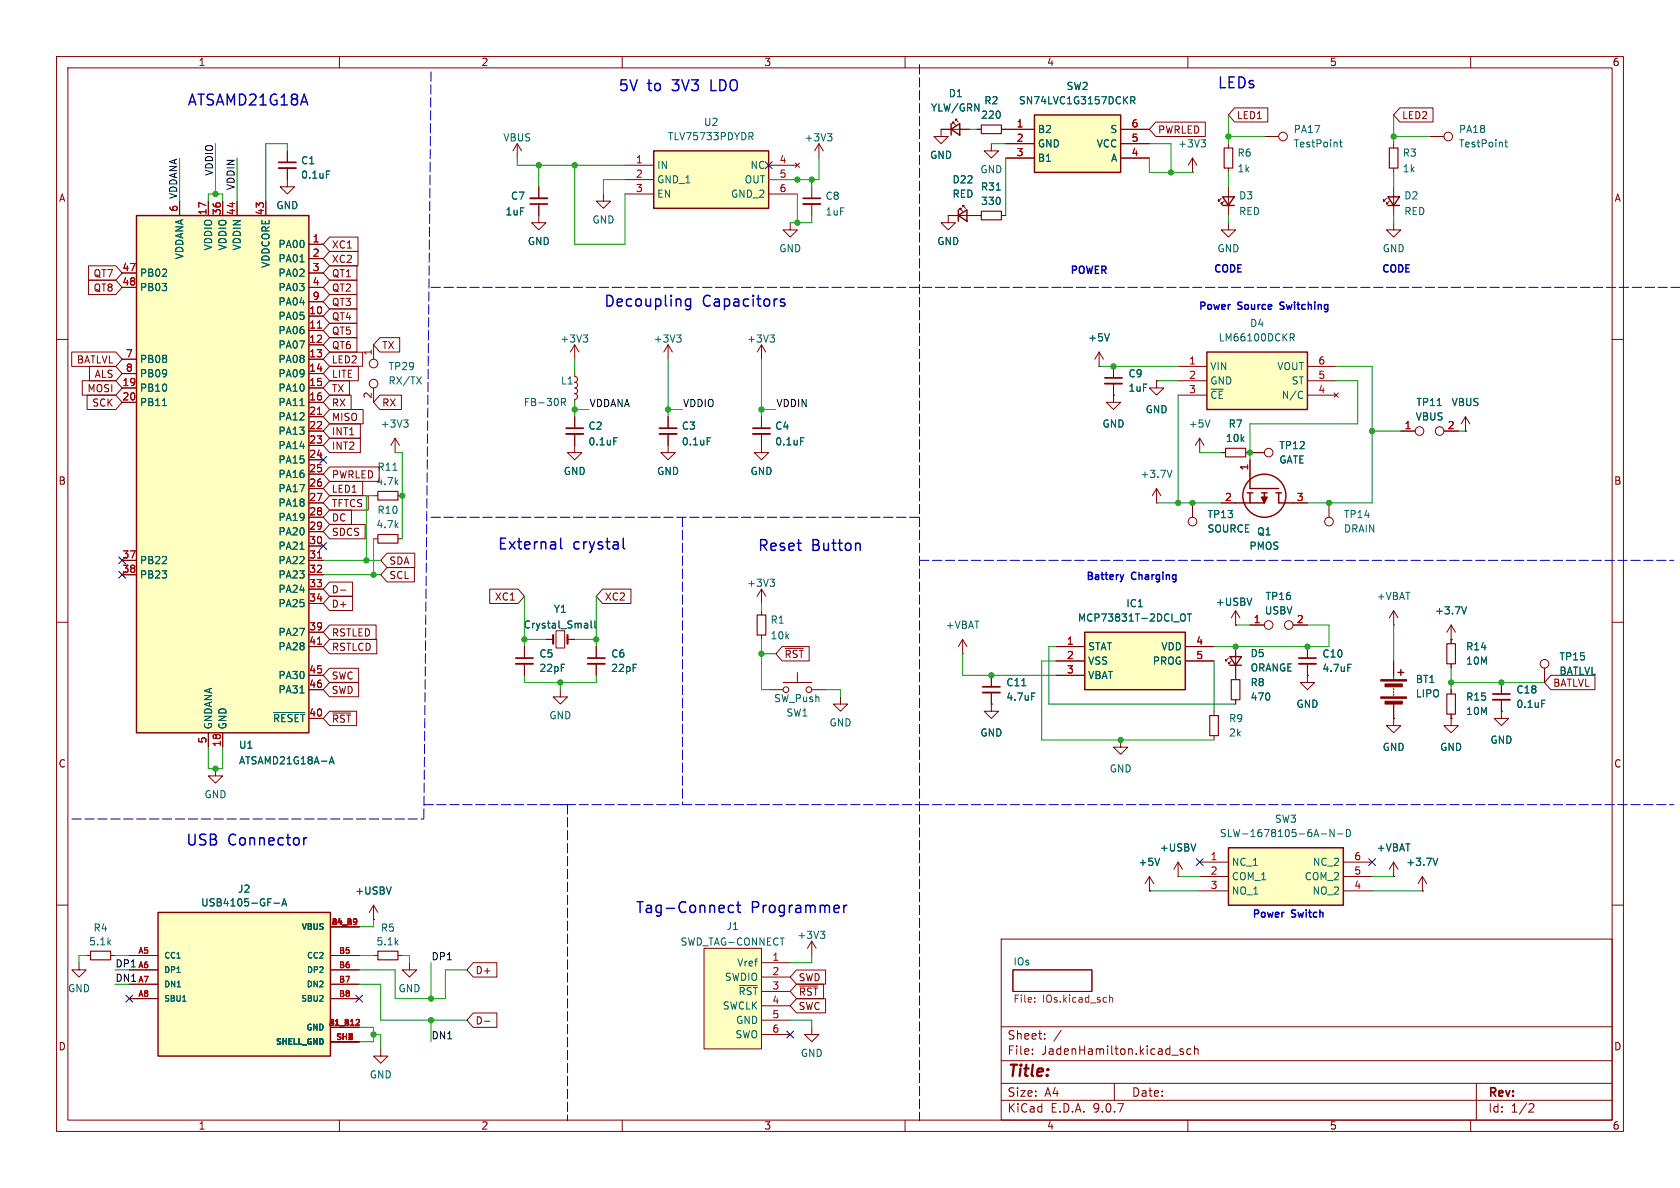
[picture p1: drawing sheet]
<svg xmlns="http://www.w3.org/2000/svg" width="297mm" height="210mm" viewBox="0 0 297 210" stroke-linecap="round" stroke-linejoin="round" font-family="sans-serif">
<g fill="none" stroke="#840000" stroke-width=".18">
<path d="M10 10h277v190h-277zM12 12h273v186h-273zM60 10v2M110 10v2M160 10v2M210 10v2M260 10v2M10 60h2M66 61v2.5M66 68.6v2.5M69.8 77.5l-.7 1.2M69.8 77.5l.8 1.2"/>
<path d="M69.8 77.5v2.5M118.1 78.7v1.3h1.3l-1.3 1.3-1.3-1.3h1.3M285 60h2M69.8 80h.1M10 110h2M217.2 116.3l-.5 .5v-.2v.2h.2M217.7 116.8l-.5 .5v-.2v.2h.2M218.4 110.5h.1M218.4 108v2.5M218.4 114.3v5.8M218.4 108l-.7 1.2M218.4 108l.8 1.2"/>
<path d="M221 110.5h2.5M228.6 110.5h2.5M231.1 119.4v1.3h1.3l-1.3 1.2-1.2-1.2h1.2M231.1 119.4h.1M231.1 114.3v2M231.1 117.3v2.1M246.4 116.8v3.3M256.5 113v.8M256.5 117.3v.8M273 118.1v2.6M285 110h2M218.4 123.7v.8"/>
<path d="M246.4 127v1.3h1.2l-1.2 1.2-1.3-1.2h1.3M246.4 127h.1M246.4 121.7v.2M246.4 122.2v.2M246.4 122.7v.2M246.4 124.5v2.5M256.5 127v1.3h1.3l-1.3 1.2-1.2-1.2h1.2M256.5 127h.1M256.5 121.9v.8M256.5 126.2v.8M265.4 125.7v1.3h1.3l-1.3 1.3-1.2-1.3h1.2M265.4 125.7h.1"/>
<path d="M265.4 120.7v2M265.4 123.7v2M10 160h2M177 166h108v32h-108zM179.1 171.5h13.9v3.8h-13.9zM285 160h2M60 198v2M110 198v2M160 198v2M177 194.5h108M177 191.5h108M177 187.5h108"/>
<path d="M177 181.5h108M182.5 186.3v.1M182.5 185.5v.1M184.7 183.6v.1M184.7 182.8v.1M187.6 182.1l-1.3 2M197 191.5v3M209.2 185.5l-.4-.1-.2 .2 .1 .2 .5 .2v.3h-.6M210 198v2M210.5 185.5l-.4-.1-.3 .3v.4l.2 .2h.5M211.2 185.5l.2-.1 .3 .1 .1 .9M211.2 184.9v1.5"/>
<path d="M260 198v2M261 191.5v6.5M270.5 195.1l.5 .1 .2 .3-1 1.1h1"/>
<circle cx="66" cy="67.8" r=".76"/>
<circle cx="66" cy="64.3" r=".76"/>
<circle cx="224.3" cy="110.5" r=".76"/>
<circle cx="227.8" cy="110.5" r=".76"/>
<circle cx="273.1" cy="117.3" r=".76"/>
</g>
<path d="M182.9 177v.2M182.9 176.4v.1M196.2 175.9v1.3M196.2 176.4l.1-.1 .3 .1 .1 .8" fill="none" stroke="#725600" stroke-width=".18"/>
<path d="M255.8 113.8h1.5v3.5h-1.5zM217.7 120.1h1.5v3.6h-1.5zM255.8 122.7h1.5v3.5h-1.5z" fill="none" stroke="#840000" stroke-width=".2"/>
<path d="M71.4 74.2h.7l-.4 .5M71.9 74.7l.2 .3v.3l-.2 .2M73.7 66.6l.8 1.3M74.5 66.6l-.8 1.3M221.3 105.7l-.4 1.3M238.3 117.4h.6M272.6 123.8h.6" fill="none" stroke="#006464" stroke-width=".18"/>
<path d="M229.6 116.3h3.1M263.9 122.7h3.1" fill="none" stroke="#840000" stroke-width=".3"/>
<path d="M229.6 117.3h3.1M263.9 123.7h3.1" fill="none" stroke="#840000" stroke-width=".33"/>
<path d="M217.4 116.1h2.1l-1.1 1.5zM217.4 117.6h2.1M247.1 118.9h1.1M247.6 118.4v1" fill="none" stroke="#840000" stroke-width=".25"/>
<g fill="#840000" stroke="#840000" stroke-width=".18">
<path d="M244.1 120.1h4.6v.3h-4.6z"/>
<path d="M244.1 123.2h4.6v.2h-4.6z"/>
<path d="M244.9 120.9h3v.5h-3z"/>
<path d="M244.9 124h3v.5h-3z"/>
</g>
<path d="M217.2 149.9h20.3v10.1h-20.3z" fill="#ffffc2"/>
<path d="M245.4 34.8h2l-1 1.5zM245.4 36.3h2M217.2 149.9h20.3v10.1h-20.3z" fill="none" stroke="#840000" stroke-width=".25"/>
<g fill="none" stroke="#840000" stroke-width=".18">
<path d="M245.1 35.1l-.5 .5v-.3v.3h.3M245.6 35.6l-.5 .5v-.3v.3h.3M246.4 25.4v.8M246.4 29.7v.8M246.4 33v5.1M259.1 76.2h.1M259.1 73.7l-.8 1.2M259.1 73.7l.7 1.2M259.1 73.7v2.5M66 95.3h.8M70.4 95.3h.7M212.1 152.4h5.1"/>
<path d="M212.1 154.9h5.1M212.1 157.5h5.1M237.5 152.4h5.1M237.5 154.9h5.1M237.5 157.5h5.1M246.4 154.9h.1M246.4 152.4l-.8 1.3M246.4 152.4l.7 1.3M246.4 152.4v2.5M251.5 157.5h.1M251.5 154.9l-.8 1.3M251.5 154.9l.7 1.3"/>
<path d="M251.5 154.9v2.6"/>
</g>
<path d="M233.6 147.4h.9M235.9 146.6v1.3l-.8-1.3v1.3M236.5 147.4h.9M238 146.6a.64 .64 0 0 1 .8 .7 .64 .64 0 0 1-.8 .6zM254.2 151.7l-.4 1.3" fill="none" stroke="#006464" stroke-width=".18"/>
<path d="M245.6 26.2h1.5v3.5h-1.5zM66.8 94.5h3.6v1.5h-3.6z" fill="none" stroke="#840000" stroke-width=".2"/>
<path d="M182.9 20.3h15.2v10.2h-15.2z" fill="#ffffc2"/>
<path d="M182.9 20.3h15.2v10.2h-15.2z" fill="none" stroke="#840000" stroke-width=".25"/>
<g fill="none" stroke="#840000" stroke-width=".18">
<path d="M177.8 22.9h5.1M177.8 25.4h5.1M177.8 27.9h5.1M198.1 22.9h5.1M198.1 25.4h5.1M198.1 27.9h5.1M210.8 30.5h.1M210.8 27.9l-.7 1.3M210.8 27.9l.8 1.3M210.8 27.9v2.6M246.4 39.4v1.2h1.2l-1.2 1.3-1.3-1.3h1.3M252.7 24.1h2.6"/>
<path d="M194.3 64.8h.1M194.3 62.2l-.8 1.3M194.3 62.2l.8 1.3M194.3 62.2v2.6M196.8 69.9v1.2h1.3l-1.3 1.3-1.2-1.3h1.2M196.8 69.9h.1M196.8 64.8v2M196.8 67.8v2.1"/>
<circle cx="256" cy="24.1" r=".76"/>
</g>
<path d="M199.9 17.8l.6-.1 .1-.2v-.3l-.7-.1v1.3M200.2 17.8l.4 .6M212.3 24.7h.8l-.4 .5M212.9 25.2l.2 .2v.3l-.2 .3M266 25.1h.5M266.2 24.7v1.1l.3 .2M196.1 59l-.4 1.3" fill="none" stroke="#006464" stroke-width=".18"/>
<path d="M195.3 66.8h3.1" fill="none" stroke="#840000" stroke-width=".3"/>
<path d="M195.3 67.8h3.1" fill="none" stroke="#840000" stroke-width=".33"/>
<path d="M213.4 62.2h17.7v10.2h-17.7z" fill="#ffffc2"/>
<path d="M216.2 34.8h2l-1 1.5zM216.2 36.3h2M213.4 62.2h17.7v10.2h-17.7z" fill="none" stroke="#840000" stroke-width=".25"/>
<path d="M215.9 35.1l-.5 .5v-.3v.3h.2M216.4 35.6l-.5 .5v-.3v.3h.3M217.2 33v5.1M208.3 64.8h5.1M208.3 67.3h5.1M208.3 69.9h5.1M231.1 64.8h5.1M231.1 67.3h5.1M231.1 69.9h5.1M235.8 69.5l.8 .7M236.6 69.5l-.8 .7" fill="none" stroke="#840000" stroke-width=".18"/>
<path d="M228.1 59h.5l.2 .2-.1 .4-.6 .1M228.4 59.7l.4 .6M230 69.2l.3 .1M230.3 70.3l-.3 .1" fill="none" stroke="#006464" stroke-width=".18"/>
<path d="M24.1 38.1h30.5v91.4h-30.5z" fill="#ffffc2"/>
<path d="M24.1 38.1h30.5v91.4h-30.5z" fill="none" stroke="#840000" stroke-width=".25"/>
<g fill="none" stroke="#840000" stroke-width=".18">
<path d="M31.7 35.6v2.5M36.8 35.6v2.5M39.4 35.6v2.5M41.9 35.6v2.5M47 35.6v2.5M217.2 39.4v1.2h1.2l-1.2 1.3-1.3-1.3h1.3M217.2 25.4v.8M217.2 29.7v.8M223.5 24.1h2.6M21.6 48.3h2.5M21.6 50.8h2.5M54.6 43.2h2.5"/>
<path d="M54.6 45.7h2.5M54.6 48.3h2.5M54.6 50.8h2.5M54.6 53.3h2.5M54.6 55.9h2.5M54.6 58.4h2.5M21.6 63.5h2.5M21.6 66h2.5M21.6 68.6h2.5M21.6 71.1h2.5M54.6 61h2.5M54.6 63.5h2.5"/>
<path d="M54.6 66h2.5M54.6 68.6h2.5M54.6 71.1h2.5M54.6 73.7h2.5M54.6 76.2h2.5M54.6 78.7h2.5M21.6 99.1h2.5M54.6 81.3h2.5M54.6 83.8h2.5M54.6 86.4h2.5M54.6 88.9h2.5M54.6 91.4h2.5"/>
<path d="M54.6 94h2.5M54.6 96.5h2.5M54.6 99.1h2.5M21.6 101.6h2.5M54.6 101.6h2.5M54.6 104.1h2.5M54.6 106.7h2.5M54.6 111.8h2.5M54.6 114.3h2.5M54.6 119.4h2.5M36.8 129.5v2.6M39.4 129.5v2.6"/>
<path d="M54.6 121.9h2.5M54.6 127h2.5"/>
<circle cx="226.8" cy="24.1" r=".76"/>
</g>
<path d="M236.8 25.1h.5M237 24.7v1.1l.3 .2M53 46.3h.8M28.7 71.7h.8M53 71.7h.8M53 97.1h.8M48.4 126h5.5M53 122.5h.8M58.2 135l.4-1.2 .5 1.2M58.3 134.7h.6" fill="none" stroke="#006464" stroke-width=".18"/>
<path d="M56.1 58h.7M56.1 73.2h.7M56.1 98.6h.7M56.1 113.9h.7" fill="none" stroke="#a90000" stroke-width=".18"/>
<path d="M216.4 26.2h1.5v3.5h-1.5z" fill="none" stroke="#840000" stroke-width=".2"/>
<path d="M191.8 111.8h17.7v10.1h-17.7z" fill="#ffffc2"/>
<g fill="none" stroke="#840000" stroke-width=".25">
<path d="M220.5 87.1h1M221 83.8v2.6h5.1M221 87.1v1.8M223 87.1h1M223.5 87.1v1.8h-5.1M225.6 87.1h1M226.1 87.1v1.8h2.5M191.8 111.8h17.7v10.1h-17.7z"/>
<circle cx="223.5" cy="87.6" r="3.8"/>
</g>
<g fill="none" stroke="#840000" stroke-width=".18">
<path d="M204.5 67.3v1.3h1.2l-1.2 1.3-1.3-1.3h1.3M204.5 67.3h.1M212.1 77.5l-.8 1.2M212.1 77.5l.8 1.2M212.1 77.5v2.5M247.6 76.2h2.6M255.3 76.2h2.5M204.5 88.9h.1M204.5 86.4l-.8 1.2M204.5 86.4l.7 1.2M204.5 86.4v2.5M210.8 88.9v2.5"/>
<path d="M212.1 80h.1M215.9 80h.8M215.9 88.9h2.5M220.2 80h3.3M221 81.3v2.5M228.6 88.9h2.5M234.9 88.9v2.5M96.5 113h1.3M98.3 111.5h1.5v3.1h-1.5zM100.3 113h1.3M105.4 114.3v2M105.4 117.3v2.1"/>
<path d="M134.6 104.1l-.7 1.3M134.6 104.1l.8 1.3M134.6 104.1v2.6M134.6 108v.7M134.6 112.3v.7M186.7 114.3h5.1M186.7 116.8h5.1M186.7 119.4h5.1M209.5 114.3h5.1M209.5 116.8h5.1M198.1 130.8v1.3h1.3l-1.3 1.3-1.3-1.3h1.3M198.1 130.8h.1"/>
<path d="M214.6 125.7v.8M214.6 130v.8M203.2 157.5h.1M203.2 154.9l-.8 1.3M203.2 154.9l.8 1.3M203.2 154.9v2.6M208.3 154.9h.1M208.3 152.4l-.8 1.3M208.3 152.4l.7 1.3M208.3 152.4v2.5M14 170.2v1.3h1.2l-1.2 1.2-1.3-1.2h1.3"/>
<circle cx="251" cy="76.2" r=".76"/>
<circle cx="254.5" cy="76.2" r=".76"/>
<circle cx="210.8" cy="92.2" r=".76"/>
<circle cx="224.3" cy="80" r=".76"/>
<circle cx="234.9" cy="92.2" r=".76"/>
</g>
<g fill="none" stroke="#006464" stroke-width=".18">
<path d="M213.9 74.2l-.4 1.3M254.1 71.7h.7M207.2 83.1l-.4 1.3M103.8 110.2l.1 .8M103.9 111h-.1M103.9 110.5h-.1M104.5 109.8v1l.2 .2M105.2 109.8v1l.1 .2M136.1 102.4h.8l-.4 .5M136.7 102.9l.2 .2v.3l-.2 .3M209 108.5a.43 .43 0 0 1 .5 .5v.4a.43 .43 0 0 1-.5 .4M209.9 108.5h.7"/>
<path d="M210.3 108.5v1.3M205 151.7l-.4 1.3M211.4 149.2l-.4 1.2"/>
</g>
<path d="M216.7 79.2h3.5v1.6h-3.5zM133.9 108.7h1.5v3.6h-1.5zM213.9 126.5h1.5v3.5h-1.5z" fill="none" stroke="#840000" stroke-width=".2"/>
<path d="M223 87.9h1l-.5 1z" fill="#840000" stroke="#840000" stroke-width=".25"/>
<path d="M97.8 112.3v1.5M100.3 112.3v1.5" fill="none" stroke="#840000" stroke-width=".38"/>
<path d="M103.9 116.3h3" fill="none" stroke="#840000" stroke-width=".3"/>
<path d="M103.9 117.3h3" fill="none" stroke="#840000" stroke-width=".33"/>
<path d="M115.6 26.7h20.3v10.1h-20.3z" fill="#ffffc2"/>
<path d="M115.6 26.7h20.3v10.1h-20.3z" fill="none" stroke="#840000" stroke-width=".25"/>
<g fill="none" stroke="#840000" stroke-width=".18">
<path d="M95.2 36.1v3.3h1.3l-1.3 1.2-1.2-1.2h1.2M95.2 33v2.1M106.7 34.3v1.3h1.2l-1.2 1.2-1.3-1.2h1.3M110.5 29.2h5.1M110.5 31.8h5.1M110.5 34.3h5.1M135.9 29.2h5.1M135.9 31.8h5.1M135.9 34.3h5.1M140.6 28.8l.8 .8M141.4 28.8l-.8 .8M170.2 115.6h.1"/>
<path d="M170.2 113l-.8 1.3M170.2 113l.7 1.3M170.2 113v2.6M175.3 119.4v2M175.3 124.5v1.2h1.2l-1.2 1.3-1.3-1.3h1.3M175.3 124.5h.1M175.3 122.4v2.1"/>
</g>
<path d="M132.4 23.4h.5l.2 .3-.1 .3-.6 .1M132.7 24.1l.4 .6M180.6 121.2h.8M182.4 122.5h.6" fill="none" stroke="#006464" stroke-width=".18"/>
<path d="M93.7 36.1h3.1M173.7 121.4h3.1" fill="none" stroke="#840000" stroke-width=".3"/>
<path d="M93.7 35.1h3.1M173.7 122.4h3.1" fill="none" stroke="#840000" stroke-width=".33"/>
<path d="M124.5 167.6h10.1v17.8h-10.1z" fill="#ffffc2"/>
<g fill="none" stroke="#840000" stroke-width=".18">
<path d="M66 87.6h.8M70.4 87.6h.7M92.7 114.3v2M92.7 117.3v2.1M141 118.9v1.8M246.4 110.5h.1M246.4 108l-.8 1.2M246.4 108l.7 1.2M246.4 108v2.5M256.5 113h.1M256.5 110.5l-.7 1.3M256.5 110.5l.8 1.3"/>
<path d="M256.5 110.5v2.5M99.1 121.9v1.3h1.2l-1.2 1.3-1.3-1.3h1.3M135.9 121.9h2.5M138.4 120.7h5.1M143.5 121.9h2.5M148.6 123.2v1.3h1.3l-1.3 1.2-1.3-1.2h1.3M15.2 168.9h.8M19.6 168.9h.7M66 162.6h.1M66 168.9h.8M66 160l-.7 1.3M66 160l.8 1.3"/>
<path d="M66 160v2.6M70.4 168.9h.7M124.5 167.6h10.1v17.8h-10.1zM134.6 170.2h5.1M134.6 172.7h5.1M134.6 175.3h5.1M134.6 177.8h5.1M143.5 166.4l-.8 1.2M143.5 166.4l.8 1.2M143.5 166.4v2.5M134.6 180.3h5.1M134.6 182.9h5.1"/>
<path d="M143.5 181.6v1.3h1.3l-1.3 1.3-1.3-1.3h1.3"/>
<circle cx="138.9" cy="121.9" r=".51"/>
<circle cx="143" cy="121.9" r=".51"/>
</g>
<path d="M69.5 83.1h.7M259.3 107.3l-.5 1.2M69.2 156.8l-.5 1.3M130.7 174.2h3.2M145 164.6h.8l-.4 .5M145.6 165.1l.2 .2v.3l-.2 .3" fill="none" stroke="#006464" stroke-width=".18"/>
<path d="M91.2 116.3h3" fill="none" stroke="#840000" stroke-width=".3"/>
<path d="M91.2 117.3h3" fill="none" stroke="#840000" stroke-width=".33"/>
<path d="M66.8 86.9h3.6v1.5h-3.6zM16 168.1h3.6v1.6h-3.6zM66.8 168.1h3.6v1.6h-3.6z" fill="none" stroke="#840000" stroke-width=".2"/>
<path d="M27.9 161.3h30.5v25.4h-30.5z" fill="#ffffc2"/>
<path d="M168.1 22.9l1.6-1.1v2.1zM168.1 21.8v2.1M169.4 38.1l1.5-1v2zM169.4 37.1v2M27.9 161.3h30.5v25.4h-30.5z" fill="none" stroke="#840000" stroke-width=".25"/>
<g fill="none" stroke="#840000" stroke-width=".18">
<path d="M218.3 19.1h5.8v2.5h-5.8l-1.1-1.3zM247.5 19.1h5.8v2.5h-5.8l-1.1-1.3zM31.7 35.6v2.5M36.8 35.6v2.5M39.4 35.6v2.5M41.9 35.6v2.5M47 35.6v2.5M50.8 29.7v3.3h1.3l-1.3 1.3-1.3-1.3h1.3M50.8 26.7v2M91.4 25.4l-.7 1.3M91.4 25.4l.8 1.3M91.4 25.4v2.5"/>
<path d="M95.2 33v2.1M95.2 36.1v2M139.7 39.4v1.2h1.3l-1.3 1.3-1.3-1.3h1.3M143.5 33v2.1M143.5 36.1v2M144.8 25.4l-.8 1.3M144.8 25.4l.7 1.3M144.8 25.4v2.5M168.4 21.8v-.2h.3h-.3l.5 .5M168.9 21.3v-.2h.3h-.3l.5 .5M169.7 37.1v-.3h.2h-.2l.5 .5M170.2 36.6v-.3h.2h-.2l.5 .5"/>
<path d="M171.4 22.9h-5v1.2h1.2l-1.2 1.3-1.3-1.3h1.3M172.7 22.9h.8M173.5 38.1h-5.9v1.3h1.3l-1.3 1.2-1.2-1.2h1.2M175.3 25.4v1.3h1.2l-1.2 1.2-1.3-1.2h1.3M177 38.1h.8M177 22.9h5.9M177.8 25.4h5.1M177.8 27.9h5.1M198.1 22.9h5.1M198.1 25.4h5.1M198.1 27.9h5.1M204.3 21.6h8.8v2.5h-8.8l-1.1-1.2z"/>
<path d="M15.6 49.5h4.9l1.1 1.3-1.1 1.3h-4.9zM15.6 47h4.9l1.1 1.3-1.1 1.2h-4.9zM21.6 48.3h2.5M21.6 50.8h2.5M54.6 43.2h2.5M54.6 45.7h2.5M54.6 48.3h2.5M54.6 50.8h2.5M54.6 53.3h2.5M54.6 55.9h2.5M54.6 58.4h2.5M58.3 54.6h4.8v2.6h-4.8l-1.2-1.3z"/>
<path d="M58.3 41.9h5v2.6h-5l-1.2-1.3zM58.3 57.1h4.8v2.6h-4.8l-1.2-1.3zM58.3 59.7h4.8v2.5h-4.8l-1.2-1.2zM58.3 44.4h5v2.6h-5l-1.2-1.3zM58.3 47h4.8v2.5h-4.8l-1.2-1.2zM58.3 49.5h4.8v2.6h-4.8l-1.2-1.3zM58.3 52.1h4.8v2.5h-4.8l-1.2-1.3zM67.2 59.7h3.5v2.5h-3.5l-1.2-1.2zM12.7 62.2h7.8l1.1 1.3-1.1 1.3h-7.8zM14.5 67.3h6l1.1 1.3-1.1 1.3h-6zM15.4 69.8h5.1l1.1 1.3-1.1 1.3h-5.1zM15.8 64.8h4.7l1.1 1.2-1.1 1.3h-4.7z"/>
<path d="M21.6 63.5h2.5M21.6 66h2.5M21.6 68.6h2.5M21.6 71.1h2.5M54.6 61h2.5M54.6 63.5h2.5M54.6 66h2.5M54.6 68.6h2.5M54.6 71.1h2.5M54.6 73.7h2.5M54.6 76.2h2.5M54.6 78.7h2.5"/>
<path d="M58.2 62.3h5.9v2.4h-5.9l-1.1-1.2zM58.3 64.8h5v2.5h-5l-1.2-1.3zM58.3 74.9h5.4v2.6h-5.4l-1.2-1.3zM58.3 67.3h3.5v2.6h-3.5l-1.2-1.3zM58.3 69.8h3.8v2.6h-3.8l-1.2-1.3zM58.3 72.4h5.9v2.5h-5.9l-1.2-1.2zM58.3 77.5h5.4v2.5h-5.4l-1.2-1.3zM67.2 69.8h3.8v2.6h-3.8l-1.2-1.3zM101.6 66v.5l.4 .2 .1 .4-.1 .3-.4 .2 .3 .1 .2 .2-.1 .5-.4 .2 .4 .1 .1 .4-.1 .4-.4 .1 .4 .2 .1 .5-.2 .2-.3 .1M101.6 76.7v3.3h1.3l-1.3 1.3-1.3-1.3h1.3M101.6 61v2.5M101.6 70.6v.5"/>
<path d="M101.6 73.7v2M101.6 61l-.8 1.2M101.6 61l.8 1.2M118.1 61l-.8 1.2M118.1 61l.8 1.2M118.1 61v2.5M118.1 73.7v2M118.1 76.7v2M134.6 76.7v3.3h1.3l-1.3 1.3-1.3-1.3h1.3M134.6 61l-.7 1.2M134.6 61l.8 1.2M134.6 61v2.5"/>
<path d="M134.6 73.7v2M194.3 64.8h.1M196.8 69.9h.1M196.8 64.8v2M196.8 67.8v2.1M204.5 67.3h.1M247.6 76.2h2.6M255.3 76.2h2.5M259.1 76.2h.1M21.6 99.1h2.5M54.6 81.3h2.5M54.6 83.8h2.5"/>
<path d="M54.6 86.4h2.5M54.6 88.9h2.5M54.6 91.4h2.5M54.6 94h2.5M54.6 96.5h2.5M54.6 99.1h2.5M58.2 85.1h5.9v2.5h-5.9l-1.1-1.2zM58.3 82.5h8.7v2.6h-8.7l-1.2-1.3zM58.3 92.7h6.3v2.6h-6.3l-1.2-1.3zM58.3 87.6h6.8v2.6h-6.8l-1.2-1.3zM58.3 90.2h3.8v2.5h-3.8l-1.2-1.3zM68.4 97.8h4.9v2.5h-4.9l-1.1-1.2z"/>
<path d="M210.8 88.9v2.5M215.9 88.9h2.5M215.9 80h.8M220.2 80h3.3M221 81.3v2.5M228.6 88.9h2.5M21.6 101.6h2.5M54.6 101.6h2.5M54.6 104.1h2.5M54.6 106.7h2.5M54.6 111.8h2.5M54.6 114.3h2.5"/>
<path d="M54.6 119.4h2.5M58.2 105.4h4.1v2.5h-4.1l-1.1-1.2zM58.2 102.9h4.1v2.5h-4.1l-1.1-1.3zM58.2 118.1h5.2v2.5h-5.2l-1.1-1.2zM58.3 110.5h8.2v2.5h-8.2l-1.2-1.2zM58.3 113h8.3v2.6h-8.3l-1.2-1.3zM60.2 104.3h.9M68.4 100.3h4.9v2.6h-4.9l-1.1-1.3zM86.6 104.1h5l1.1 1.3-1.1 1.3h-5zM92.7 114.3v2M92.7 117.3v2.1M96.5 113h1.3"/>
<path d="M100.3 113h1.3M105.4 114.3v2M105.4 117.3v2.1M106.5 104.1h5v2.6h-5l-1.1-1.3zM138.3 114.3h4.8v2.5h-4.8l-1.1-1.2zM138.8 114.6h3.2M175.3 119.4v2M186.7 114.3h5.1M186.7 119.4h5.1M186.7 116.8h5.1M209.5 114.3h5.1M209.5 116.8h5.1"/>
<path d="M218.4 110.5h.1M218.4 114.3v1.8M218.4 117.6v2.5M221 110.5h2.5M228.6 110.5h2.5M231.1 119.4h.1M231.1 114.3v2M231.1 117.3v2.1M246.4 116.8v2.6M256.5 113h.1M256.5 113v.8M256.5 117.3v.8"/>
<path d="M273 118.1v2.6M274.2 119.4h7.8v2.5h-7.8l-1.2-1.2zM36.8 129.5v2.6M38.1 135.9v1.3h1.3l-1.3 1.2-1.3-1.2h1.3M39.4 129.5v2.6M54.6 121.9h2.5M54.6 127h2.5M58.2 120.7h5.2v2.5h-5.2l-1.1-1.3zM58.3 125.7h4.7v2.6h-4.7l-1.2-1.3zM58.8 126h3.2M175.3 124.5h.1M175.3 122.4v2.1"/>
<path d="M218.4 123.7v.8M246.4 127h.1M246.4 124.5v2.5M256.5 127h.1M256.5 121.9v.8M256.5 126.2v.8M265.4 125.7h.1M265.4 120.7v2M265.4 123.7v2M203.2 157.5h.1M208.3 154.9h.1M246.4 154.9h.1"/>
<path d="M251.5 157.5h.1M22.9 168.9h5M22.9 171.5h5M22.9 174h5M22.9 176.5h5M58.4 168.9h5.1M58.4 171.5h5.1M58.4 174h5.1M58.4 176.5h5.1M58.4 163.8h5.1M66 162.6h.1M72.4 170.2v1.3h1.3l-1.3 1.2-1.3-1.2h1.3"/>
<path d="M83.7 170.2h4.1v2.5h-4.1l-1.2-1.2zM83.7 179.1h4.1v2.5h-4.1l-1.2-1.3zM140.8 171.5h5.1v2.5h-5.1l-1.1-1.3zM140.8 176.6h5.1v2.4h-5.1l-1.1-1.2zM140.8 174h4.8v2.5h-4.8l-1.1-1.2zM141.4 174.3h3.1M58.4 181.6h5.1M58.4 184.2h5.1M67.3 185.4v1.3h1.3l-1.3 1.3-1.3-1.3h1.3M85.7 180.5h.9"/>
</g>
<g fill="none" stroke="#006464" stroke-width=".18">
<path d="M199.9 17.8l.6-.1 .1-.2v-.3l-.7-.1v1.3M200.2 17.8l.4 .6M57.7 30.2h.6M146.3 23.6h.8l-.4 .5M146.8 24.1l.3 .3v.3l-.3 .2M176.1 33.6h.8M53 46.3h.8M103.1 59.2h.8l-.4 .5M103.7 59.7l.2 .2v.3l-.2 .3M119.6 59.2h.8l-.4 .5M120.2 59.7l.2 .2v.3l-.2 .3M136.1 59.2h.8l-.4 .5"/>
<path d="M136.7 59.7l.2 .2v.3l-.2 .3M196.1 59l-.4 1.3M28.7 71.7h.8M53 71.7h.8M99.3 71.1l.6-.1 .1-.1-.1-.3-.6-.2v1.3M99.6 71.1l.4 .6M108.5 77.4h.6M125 77.4h.6M141.5 77.4h.6M254.1 71.7h.7M53 97.1h.8M103.8 110.2l.1 .8"/>
<path d="M103.9 111h-.1M103.9 110.5h-.1M104.5 109.8v1l.2 .2M105.2 109.8v1l.1 .2M209 108.5a.43 .43 0 0 1 .5 .5v.4a.43 .43 0 0 1-.5 .4M209.9 108.5h.7M210.3 108.5v1.3M221.3 105.7l-.4 1.3M238.3 117.4h.6M259.3 107.3l-.5 1.2M48.4 126h5.5M53 122.5h.8"/>
<path d="M58.2 135l.4-1.2 .5 1.2M58.3 134.7h.6M180.6 121.2h.8M182.4 122.5h.6M272.6 123.8h.6M48.4 159.7h1M50 159.8h.6M69.2 156.8l-.5 1.3M205 151.7l-.4 1.3M211.4 149.2l-.4 1.2M254.2 151.7l-.4 1.3M32.3 177h.6"/>
<path d="M49.8 160.1l.5-1.2 .4 1.2"/>
</g>
<path d="M56.1 58h.7M56.1 73.2h.7M56.1 98.6h.7M56.1 113.9h.7M62.9 181.2h.6M63.5 180.3v.3" fill="none" stroke="#a90000" stroke-width=".18"/>
<path d="M49.3 28.7h3M142 35.1h3M100.1 75.7h3M116.6 75.7h3M133.1 75.7h3" fill="none" stroke="#840000" stroke-width=".3"/>
<path d="M49.3 29.7h3M142 36.1h3M100.1 76.7h3M116.6 76.7h3M133.1 76.7h3" fill="none" stroke="#840000" stroke-width=".33"/>
<path d="M173.5 37.3h3.5v1.6h-3.5zM173.5 22.1h3.5v1.5h-3.5z" fill="none" stroke="#840000" stroke-width=".2"/>
<path d="M76.2 12.7l-1.3 132.1M162.6 11.4v186.7M76.2 50.8h111.8M188 50.8h109.1M76.2 91.4h86.4M120.6 91.4v50.8M162.6 99.1h133.3M12.7 144.8h62.2M74.9 142.2h87.7M100.3 142.2v55.9M162.6 142.2h133.3" fill="none" stroke="#0000c2" stroke-width=".18" stroke-dasharray="1.7 .6"/>
<path d="M99.1 142.2h1.2" fill="none" stroke="#0000c2" stroke-width=".18"/>
<g fill="none" stroke="#009600" stroke-width=".18">
<path d="M31.7 27.9v7.7M36.8 35.6v-1.3h2.6v1.3M38.1 25.4v8.9M41.9 27.9v7.7M50.8 26.7v-1.3h-3.8v10.2M91.4 27.9v1.3h19.1M95.2 29.2v3.8M101.6 29.2v14h8.9v-8.9M110.5 31.8h-3.8v2.5M141 34.3v5.1M143.5 31.8v1.2M143.5 38.1v1.3h-3.8"/>
<path d="M144.8 27.9v3.9h-8.9M171.4 22.9h1.3M175.3 25.4h2.5M177.8 27.9v10.2M203.2 25.4h3.8v5.1M203.2 27.9v2.6h7.6M217.2 20.3v5.1M217.2 30.5v2.5M217.2 38.1v1.3M217.2 24.1h6.3M246.4 24.1h6.3M246.4 20.3v5.1"/>
<path d="M246.4 30.5v2.5M246.4 38.1v1.3M101.6 72.4h2.5M101.6 63.5v2.5M101.6 71.1v2.6M118.1 72.4h2.5M118.1 63.5v10.2M134.6 63.5v10.2M134.6 72.4h2.6M194.3 64.8h14M204.5 67.3h3.8M208.3 69.9v19"/>
<path d="M236.2 67.3h3.8v7.6h-19v6.4M236.2 64.8h6.4v24.1h-11.5M242.6 76.2h5M257.8 76.2h1.3M57.1 99.1h10.2M66 95.3v6.3M66 87.6h-1.2v11.5M69.8 80h1.3v15.3M204.5 88.9h11.4M212.1 80h3.8M57.1 101.6h10.2M92.7 119.4v1.3h12.7v-1.3"/>
<path d="M92.7 105.4v8.9M92.7 113h3.8M101.6 113h3.8M105.4 105.4v8.9M134.6 106.7v1.3M134.6 113v8.9h1.3M134.6 115.6h2.6M170.2 115.6v3.8h16.5M186.7 116.8h-2.6v14h30.5M186.7 114.3h-1.3v10.2h33M214.6 116.8v8.9M218.4 110.5h2.6"/>
<path d="M231.1 110.5h3.8v3.8h-20.3M246.4 110.5v6.3M256.5 118.1v3.8M36.8 132.1v3.8h2.6v-3.8M99.1 120.7v1.2M146 121.9h2.6v1.3M256.5 120.7h16.5M203.2 157.5h8.9M208.3 154.9h3.8M242.6 154.9h3.8M242.6 157.5h8.9M15.2 168.9h-1.2v1.3"/>
<path d="M20.3 168.9h2.6M63.5 174h3.8v6.3h15.2M63.5 168.9h2.5M63.5 171.5h6.3v5h8.9v-5h3.8M66 162.6v1.2h-2.5M71.1 168.9h1.3v1.3M76.2 170.2v6.3M143.5 168.9v1.3h-3.8M63.5 181.6h2.5v2.6h-2.5M66 182.9h1.3v2.5M76.2 180.3v3.9M139.7 180.3h3.8v1.3"/>
</g>
<g fill="none" stroke="#000084" stroke-width=".18">
<path d="M135.3 28.6l1.2 1.2M136.5 28.6l-1.2 1.2M21 98.5l1.2 1.2M22.2 98.5l-1.2 1.2M56.5 95.9l1.3 1.2M56.5 80.7l1.3 1.2M57.8 95.9l-1.3 1.2M57.8 80.7l-1.3 1.2M21 101l1.2 1.2M22.2 101l-1.2 1.2M211.5 151.8l1.2 1.2M212.7 151.8l-1.2 1.2"/>
<path d="M242 151.8l1.2 1.2M243.2 151.8l-1.2 1.2M22.3 175.9l1.2 1.2M23.5 175.9l-1.2 1.2M62.9 175.9l1.2 1.2M64.1 175.9l-1.2 1.2M139.1 182.3l1.2 1.2M140.3 182.3l-1.2 1.2"/>
</g>
<path d="M121.5 52.8l.6 .1M122.1 52.8v1.6l-.4 .3M122.1 54l-.6 .1M138.7 53.6l.1 .2-.1 .2M99.1 95.1v1.7l.3 .2M198.6 101.6l-.3 .8M130.5 159.4v1.6l.1 .2 .3 .1M129.1 160l.6 .1M129.7 161.2l-.6 .1M130.2 160h.7M149.7 160l-.3 .1" fill="none" stroke="#0000c2" stroke-width=".25"/>
<g fill="#009600" stroke="#009600" stroke-width=".18">
<circle cx="71.1" cy="87.6" r=".46"/>
<circle cx="66" cy="101.6" r=".46"/>
<circle cx="64.8" cy="99.1" r=".46"/>
<circle cx="92.7" cy="113" r=".46"/>
<circle cx="105.4" cy="113" r=".46"/>
<circle cx="99.1" cy="120.7" r=".46"/>
<circle cx="134.6" cy="115.6" r=".46"/>
<circle cx="76.2" cy="180.3" r=".46"/>
<circle cx="76.2" cy="176.5" r=".46"/>
<circle cx="66" cy="182.9" r=".46"/>
<circle cx="38.1" cy="34.3" r=".46"/>
<circle cx="38.1" cy="135.9" r=".46"/>
<circle cx="95.2" cy="29.2" r=".46"/>
<circle cx="101.6" cy="29.2" r=".46"/>
<circle cx="143.5" cy="31.8" r=".46"/>
<circle cx="141" cy="31.8" r=".46"/>
<circle cx="141" cy="39.4" r=".46"/>
<circle cx="234.9" cy="88.9" r=".46"/>
<circle cx="242.6" cy="76.2" r=".46"/>
<circle cx="210.8" cy="88.9" r=".46"/>
<circle cx="208.3" cy="88.9" r=".46"/>
<circle cx="221" cy="80" r=".46"/>
<circle cx="175.3" cy="119.4" r=".46"/>
<circle cx="218.4" cy="114.3" r=".46"/>
<circle cx="198.1" cy="130.8" r=".46"/>
<circle cx="134.6" cy="72.4" r=".46"/>
<circle cx="118.1" cy="72.4" r=".46"/>
<circle cx="101.6" cy="72.4" r=".46"/>
<circle cx="217.2" cy="24.1" r=".46"/>
<circle cx="196.8" cy="64.8" r=".46"/>
<circle cx="246.4" cy="24.1" r=".46"/>
<circle cx="207" cy="30.5" r=".46"/>
<circle cx="265.4" cy="120.7" r=".46"/>
<circle cx="256.5" cy="120.7" r=".46"/>
<circle cx="231.1" cy="114.3" r=".46"/>
</g>
<text font-size="2.8" fill="#840000" x="178" y="190.9">Title:</text>
<g font-size="2.7" fill="#0000c2">
<text x="109.2" y="16.3">5V</text>
<text x="114.5" y="16.3">to</text>
<text x="119.1" y="16.3">3V3</text>
<text x="126.2" y="16.3">LDO</text>
<text x="215.1" y="15.8">LEDs</text>
<text x="33" y="18.8">ATSAMD21G18A</text>
<text x="106.7" y="54.4">Decoupling</text>
<text x="124.2" y="54.4">Capacitors</text>
<text x="87.9" y="97.3">External</text>
<text x="101.3" y="97.3">crystal</text>
<text x="133.9" y="97.5">Reset</text>
<text x="143.5" y="97.5">Button</text>
<text x="32.8" y="149.6">USB</text>
<text x="40.3" y="149.6">Connector</text>
<text x="112.3" y="161.5">Tag-Connect</text>
<text x="132.8" y="161.5">Programmer</text>
</g>
<g font-size="2.1" fill="#840000">
<text x="178" y="184">Sheet:</text>
<text x="178" y="186.7">File:</text>
<text x="184.1" y="186.7">JadenHamilton.kicad_sch</text>
<text x="178" y="196.9">KiCad</text>
<text x="178" y="194.1">Size:</text>
<text x="184.7" y="194.1">A4</text>
<text x="185.7" y="196.9">E.D.A.</text>
<text x="193.3" y="196.9">9.0.7</text>
<text x="200" y="194.1">Date:</text>
<text x="263" y="194.3">Rev:</text>
<text x="263" y="196.9">Id:</text>
<text x="267.1" y="196.9">1/2</text>
</g>
<g font-size="1.8" fill="#840000">
<text x="35" y="11.9">1</text>
<text x="85" y="11.9">2</text>
<text x="135" y="11.9">3</text>
<text x="185" y="11.9">4</text>
<text x="235" y="11.9">5</text>
<text x="285" y="11.9">6</text>
<text x="204.6" y="23.8">PWRLED</text>
<text x="10.3" y="35.9">A</text>
<text x="285.3" y="35.9">A</text>
<text x="58.6" y="44.1">XC1</text>
<text x="58.6" y="46.7">XC2</text>
<text x="16.4" y="51.8">QT8</text>
<text x="16.4" y="49.2">QT7</text>
<text x="58.6" y="49.2">QT1</text>
<text x="58.6" y="51.8">QT2</text>
<text x="58.6" y="56.8">QT4</text>
<text x="58.6" y="59.4">QT5</text>
<text x="58.6" y="54.3">QT3</text>
<text x="13.5" y="64.5">BATLVL</text>
<text x="58.6" y="61.9">QT6</text>
<text x="67.5" y="61.9">TX</text>
<text x="15.4" y="69.5">MOSI</text>
<text x="16.6" y="67">ALS</text>
<text x="58.6" y="67">LITE</text>
<text x="58.6" y="69.5">TX</text>
<text x="16.2" y="72.1">SCK</text>
<text x="58.6" y="77.2">INT1</text>
<text x="58.6" y="72.1">RX</text>
<text x="58.6" y="74.6">MISO</text>
<text x="67.5" y="72.1">RX</text>
<text x="58.6" y="79.7">INT2</text>
<text x="10.3" y="85.9">B</text>
<text x="58.6" y="84.8">PWRLED</text>
<text x="58.6" y="89.9">TFTCS</text>
<text x="285.3" y="85.9">B</text>
<text x="58.6" y="94.9">SDCS</text>
<text x="58.6" y="92.4">DC</text>
<text x="68.7" y="100">SDA</text>
<text x="68.7" y="102.6">SCL</text>
<text x="87.4" y="106.4">XC1</text>
<text x="106.8" y="106.4">XC2</text>
<text x="58.6" y="112.7">RSTLED</text>
<text x="58.6" y="115.3">RSTLCD</text>
<text x="138.6" y="116.5">~{RST}</text>
<text x="274.5" y="121.6">BATLVL</text>
<text x="58.6" y="128">~{RST}</text>
<text x="10.3" y="135.9">C</text>
<text x="285.3" y="135.9">C</text>
<text x="84" y="172.4">D+</text>
<text x="141.1" y="176.2">~{RST}</text>
<text x="10.3" y="185.9">D</text>
<text x="84" y="181.3">D-</text>
<text x="285.3" y="185.9">D</text>
<text x="35" y="199.9">1</text>
<text x="85" y="199.9">2</text>
<text x="135" y="199.9">3</text>
<text x="185" y="199.9">4</text>
<text x="235" y="199.9">5</text>
<text x="285" y="199.9">6</text>
</g>
<g font-size="1.8" fill="#006464">
<text x="167.6" y="17.4">D1</text>
<text x="188.5" y="16.1">SW2</text>
<text x="124.4" y="22.5">U2</text>
<text x="164.5" y="19.9">YLW/GRN</text>
<text x="173.3" y="21.2">220</text>
<text x="173.9" y="18.6">R2</text>
<text x="180" y="18.6">SN74LVC1G3157DCKR</text>
<text x="183.4" y="23.7">B2</text>
<text x="196.2" y="23.7">S</text>
<text x="228.6" y="23.7">PA17</text>
<text x="257.8" y="23.7">PA18</text>
<text x="53.1" y="29.2">C1</text>
<text x="88.9" y="25.2">VBUS</text>
<text x="118" y="25">TLV75733PDYDR</text>
<text x="142.1" y="25.2">+3V3</text>
<text x="164.3" y="28.3">GND</text>
<text x="183.4" y="26.3">GND</text>
<text x="183.4" y="28.8">B1</text>
<text x="193.8" y="26.3">VCC</text>
<text x="196.3" y="28.8">A</text>
<text x="208.2" y="26.3">+3V3</text>
<text x="218.7" y="27.9">R6</text>
<text x="228.6" y="26.3">TestPoint</text>
<text x="247.9" y="27.9">R3</text>
<text x="257.8" y="26.3">TestPoint</text>
<text x="53.1" y="31.8">0.1uF</text>
<text x="90.2" y="35.5">C7</text>
<text x="116.1" y="30.1">IN</text>
<text x="116.1" y="32.6">GND_1</text>
<text x="116.1" y="35.2">EN</text>
<text x="129.1" y="35.2">GND_2</text>
<text x="131.6" y="32.6">OUT</text>
<text x="132.6" y="30.1">NC</text>
<text x="145.8" y="35.5">C8</text>
<text x="168.3" y="32.6">D22</text>
<text x="168.3" y="35.2">RED</text>
<text x="173.2" y="30.8">GND</text>
<text x="173.3" y="33.9">R31</text>
<text x="218.7" y="30.7">1k</text>
<text x="219" y="35.5">D3</text>
<text x="247.9" y="30.7">1k</text>
<text x="248.2" y="35.5">D2</text>
<text x="48.8" y="37.2">GND</text>
<text x="89.3" y="38.3">1uF</text>
<text x="104.6" y="39.7">GND</text>
<text x="145.8" y="38.3">1uF</text>
<text x="173.3" y="36.4">330</text>
<text x="219" y="38.2">RED</text>
<text x="248.2" y="38.2">RED</text>
<text x="32.6" y="45.9" transform="rotate(-90 32.6 45.9)">VDDANA</text>
<text x="37.7" y="44.4" transform="rotate(-90 37.7 44.4)">VDDIO</text>
<text x="40.2" y="44.4" transform="rotate(-90 40.2 44.4)">VDDIO</text>
<text x="42.8" y="44.4" transform="rotate(-90 42.8 44.4)">VDDIN</text>
<text x="47.9" y="47.5" transform="rotate(-90 47.9 47.5)">VDDCORE</text>
<text x="49.1" y="44">PA00</text>
<text x="49.1" y="46.6">PA01</text>
<text x="93.2" y="43.5">GND</text>
<text x="137.7" y="44.8">GND</text>
<text x="165.6" y="43.5">GND</text>
<text x="215.1" y="44.8">GND</text>
<text x="244.3" y="44.8">GND</text>
<text x="24.6" y="49.1">PB02</text>
<text x="24.6" y="51.7">PB03</text>
<text x="49.1" y="49.1">PA02</text>
<text x="49.1" y="51.7">PA03</text>
<text x="49.1" y="54.2">PA04</text>
<text x="49.1" y="56.7">PA05</text>
<text x="49.1" y="59.3">PA06</text>
<text x="220.9" y="58">D4</text>
<text x="24.6" y="64.4">PB08</text>
<text x="49.1" y="61.8">PA07</text>
<text x="49.1" y="64.4">PA08</text>
<text x="68.6" y="65.6">TP29</text>
<text x="99" y="60.8">+3V3</text>
<text x="115.5" y="60.8">+3V3</text>
<text x="132" y="60.8">+3V3</text>
<text x="192.3" y="60.6">+5V</text>
<text x="213.9" y="65.6">VIN</text>
<text x="215.3" y="60.6">LM66100DCKR</text>
<text x="225.7" y="65.6">VOUT</text>
<text x="24.6" y="66.9">PB09</text>
<text x="24.6" y="69.4">PB10</text>
<text x="24.6" y="72">PB11</text>
<text x="49.1" y="66.9">PA09</text>
<text x="49.1" y="69.4">PA10</text>
<text x="49.1" y="72">PA11</text>
<text x="68.6" y="68.2">RX/TX</text>
<text x="92.5" y="72">FB-30R</text>
<text x="99.1" y="68.2">L1</text>
<text x="199.4" y="66.9">C9</text>
<text x="199.4" y="69.4">1uF</text>
<text x="213.9" y="68.2">GND</text>
<text x="213.9" y="70.7">~{CE}</text>
<text x="226.5" y="70.7">N/C</text>
<text x="228.3" y="68.2">ST</text>
<text x="250.3" y="72">TP11</text>
<text x="256.5" y="72">VBUS</text>
<text x="49.1" y="74.5">PA12</text>
<text x="49.1" y="77.1">PA13</text>
<text x="67.2" y="75.8">+3V3</text>
<text x="103.9" y="76.2">C2</text>
<text x="120.4" y="76.2">C3</text>
<text x="137" y="76.2">C4</text>
<text x="194.8" y="75.8">GND</text>
<text x="202.4" y="73.3">GND</text>
<text x="210.1" y="75.8">+5V</text>
<text x="217.1" y="75.8">R7</text>
<text x="250.2" y="74.5">VBUS</text>
<text x="49.1" y="79.6">PA14</text>
<text x="49.1" y="82.1">PA15</text>
<text x="66.6" y="83.4">R11</text>
<text x="103.9" y="78.9">0.1uF</text>
<text x="120.4" y="78.9">0.1uF</text>
<text x="137" y="78.9">0.1uF</text>
<text x="216.6" y="78.3">10k</text>
<text x="226.1" y="79.6">TP12</text>
<text x="226.1" y="82.1">GATE</text>
<text x="49.1" y="84.7">PA16</text>
<text x="49.1" y="87.2">PA17</text>
<text x="49.1" y="89.8">PA18</text>
<text x="66.5" y="86">4.7k</text>
<text x="99.6" y="84.2">GND</text>
<text x="116.1" y="84.2">GND</text>
<text x="132.6" y="84.2">GND</text>
<text x="201.5" y="84.7">+3.7V</text>
<text x="49.1" y="92.3">PA19</text>
<text x="49.1" y="94.8">PA20</text>
<text x="66.5" y="93.6">4.7k</text>
<text x="66.6" y="91">R10</text>
<text x="213.4" y="94.3">SOURCE</text>
<text x="213.4" y="91.8">TP13</text>
<text x="222.1" y="94.8">Q1</text>
<text x="237.5" y="94.3">DRAIN</text>
<text x="237.5" y="91.8">TP14</text>
<text x="24.6" y="99.9">PB22</text>
<text x="49.1" y="97.4">PA21</text>
<text x="49.1" y="99.9">PA22</text>
<text x="220.8" y="97.4">PMOS</text>
<text x="24.6" y="102.5">PB23</text>
<text x="49.1" y="102.5">PA23</text>
<text x="49.1" y="105">PA24</text>
<text x="49.1" y="107.5">PA25</text>
<text x="132" y="103.9">+3V3</text>
<text x="199" y="107.5">IC1</text>
<text x="214.8" y="107.3">+USBV</text>
<text x="223.6" y="106.3">TP16</text>
<text x="243.3" y="106.3">+VBAT</text>
<text x="49.1" y="112.6">PA27</text>
<text x="92.5" y="111.3">Crystal_Small</text>
<text x="97.8" y="108.5">Y1</text>
<text x="136.1" y="110.4">R1</text>
<text x="136.1" y="113.2">10k</text>
<text x="167.1" y="111.4">+VBAT</text>
<text x="190.5" y="110.1">MCP73831T-2DCI_OT</text>
<text x="223.5" y="108.8">USBV</text>
<text x="253.6" y="108.8">+3.7V</text>
<text x="49.1" y="115.2">PA28</text>
<text x="95.3" y="116.4">C5</text>
<text x="95.3" y="119">22pF</text>
<text x="108" y="116.4">C6</text>
<text x="108" y="119">22pF</text>
<text x="192.3" y="115.2">STAT</text>
<text x="192.3" y="117.7">VSS</text>
<text x="203.7" y="117.7">PROG</text>
<text x="205.2" y="115.2">VDD</text>
<text x="221" y="116.4">D5</text>
<text x="221" y="118.9">ORANGE</text>
<text x="233.7" y="116.4">C10</text>
<text x="233.7" y="119">4.7uF</text>
<text x="259.1" y="115.2">R14</text>
<text x="259.1" y="117.7">10M</text>
<text x="275.6" y="116.9">TP15</text>
<text x="275.6" y="119.5">BATLVL</text>
<text x="49.1" y="120.2">PA30</text>
<text x="49.1" y="122.8">PA31</text>
<text x="136.8" y="124.3">SW_Push</text>
<text x="177.8" y="121.5">C11</text>
<text x="177.8" y="124.1">4.7uF</text>
<text x="192.3" y="120.2">VBAT</text>
<text x="221" y="121.5">R8</text>
<text x="221" y="124.1">470</text>
<text x="229.1" y="125.3">GND</text>
<text x="250.2" y="120.9">BT1</text>
<text x="250.2" y="123.5">LIPO</text>
<text x="259.1" y="124.1">R15</text>
<text x="268" y="122.8">C18</text>
<text x="268" y="125.3">0.1uF</text>
<text x="37.7" y="129" transform="rotate(-90 37.7 129)">GNDANA</text>
<text x="40.2" y="129" transform="rotate(-90 40.2 129)">GND</text>
<text x="48.2" y="127.9">~{RESET}</text>
<text x="97" y="127.3">GND</text>
<text x="138.9" y="126.9">SW1</text>
<text x="146.6" y="128.6">GND</text>
<text x="173.2" y="130.4">GND</text>
<text x="217.2" y="127.9">R9</text>
<text x="217.2" y="130.4">2k</text>
<text x="259.1" y="126.6">10M</text>
<text x="263.4" y="131.7">GND</text>
<text x="42.1" y="135.3">ATSAMD21G18A-A</text>
<text x="42.1" y="132.6">U1</text>
<text x="196.1" y="136.8">GND</text>
<text x="244.3" y="132.9">GND</text>
<text x="254.5" y="132.9">GND</text>
<text x="36.1" y="141.3">GND</text>
<text x="215.6" y="148.2">SLW-1678105-6A-N-D</text>
<text x="225.3" y="145.6">SW3</text>
<text x="201.2" y="153.3">+5V</text>
<text x="204.9" y="150.7">+USBV</text>
<text x="217.7" y="153.3">NC_1</text>
<text x="217.7" y="155.8">COM_1</text>
<text x="230.5" y="155.8">COM_2</text>
<text x="232" y="153.3">NC_2</text>
<text x="243.3" y="150.7">+VBAT</text>
<text x="248.5" y="153.3">+3.7V</text>
<text x="35.5" y="160.4">USB4105-GF-A</text>
<text x="42" y="158">J2</text>
<text x="62.7" y="158.3">+USBV</text>
<text x="217.7" y="158.3">NO_1</text>
<text x="231.9" y="158.3">NO_2</text>
<text x="15.7" y="167.3">5.1k</text>
<text x="16.4" y="164.9">R4</text>
<text x="66.5" y="167.3">5.1k</text>
<text x="67.2" y="164.9">R5</text>
<text x="120.2" y="167.4">SWD_TAG-CONNECT</text>
<text x="128.3" y="164.6">J1</text>
<text x="140.9" y="166.2">+3V3</text>
<text x="128" y="173.6">SWDIO</text>
<text x="130.2" y="171">Vref</text>
<text x="179.1" y="170.7">IOs</text>
<text x="11.9" y="175.6">GND</text>
<text x="70.4" y="175.6">GND</text>
<text x="127.7" y="178.7">SWCLK</text>
<text x="130.5" y="176.1">~{RST}</text>
<text x="129.9" y="183.7">SWO</text>
<text x="130" y="181.2">GND</text>
<text x="65.3" y="190.8">GND</text>
<text x="141.5" y="187">GND</text>
</g>
<g font-size="1.8" fill="#a90000">
<text x="179.6" y="22.6">1</text>
<text x="200" y="22.6">6</text>
<text x="112.3" y="29">1</text>
<text x="137.7" y="29">4</text>
<text x="179.6" y="25.1">2</text>
<text x="179.6" y="27.7">3</text>
<text x="200" y="25.1">5</text>
<text x="200" y="27.7">4</text>
<text x="112.3" y="31.5">2</text>
<text x="112.3" y="34">3</text>
<text x="137.7" y="31.5">5</text>
<text x="137.7" y="34">6</text>
<text x="31.5" y="37.5" transform="rotate(-90 31.5 37.5)">6</text>
<text x="36.6" y="38.1" transform="rotate(-90 36.6 38.1)">17</text>
<text x="39.1" y="38.1" transform="rotate(-90 39.1 38.1)">36</text>
<text x="41.7" y="38.1" transform="rotate(-90 41.7 38.1)">44</text>
<text x="46.7" y="38.1" transform="rotate(-90 46.7 38.1)">43</text>
<text x="55.2" y="42.9">1</text>
<text x="55.2" y="45.5">2</text>
<text x="21.5" y="48">47</text>
<text x="21.5" y="50.5">48</text>
<text x="55.2" y="48">3</text>
<text x="55.2" y="50.5">4</text>
<text x="55.2" y="53.1">9</text>
<text x="54.6" y="55.6">10</text>
<text x="54.6" y="58.2">11</text>
<text x="22.2" y="63.2">7</text>
<text x="22.2" y="65.8">8</text>
<text x="54.6" y="60.7">12</text>
<text x="54.6" y="63.2">13</text>
<text x="54.6" y="65.8">14</text>
<text x="65.8" y="62.9" transform="rotate(-90 65.8 62.9)">1</text>
<text x="210.1" y="64.5">1</text>
<text x="233" y="64.5">6</text>
<text x="21.5" y="68.3">19</text>
<text x="21.5" y="70.9">20</text>
<text x="54.6" y="68.3">15</text>
<text x="54.6" y="70.9">16</text>
<text x="65.8" y="70.6" transform="rotate(-90 65.8 70.6)">2</text>
<text x="210.1" y="67.1">2</text>
<text x="210.1" y="69.6">3</text>
<text x="233" y="67.1">5</text>
<text x="233" y="69.6">4</text>
<text x="54.6" y="73.4">21</text>
<text x="54.6" y="75.9">22</text>
<text x="248.2" y="75.9">1</text>
<text x="255.8" y="75.9">2</text>
<text x="54.6" y="78.5">23</text>
<text x="54.6" y="81">24</text>
<text x="54.6" y="83.6">25</text>
<text x="220.7" y="83.3" transform="rotate(-90 220.7 83.3)">1</text>
<text x="54.6" y="86.1">26</text>
<text x="54.6" y="88.6">27</text>
<text x="216.5" y="88.6">2</text>
<text x="229.2" y="88.6">3</text>
<text x="54.6" y="91.2">28</text>
<text x="54.6" y="93.7">29</text>
<text x="21.5" y="98.8">37</text>
<text x="21.5" y="101.3">38</text>
<text x="54.6" y="96.3">30</text>
<text x="54.6" y="98.8">31</text>
<text x="54.6" y="101.3">32</text>
<text x="54.6" y="103.9">33</text>
<text x="54.6" y="106.4">34</text>
<text x="54.6" y="111.5">39</text>
<text x="221.5" y="110.2">1</text>
<text x="229.2" y="110.2">2</text>
<text x="54.6" y="114">41</text>
<text x="54.6" y="119.1">45</text>
<text x="188.5" y="114">1</text>
<text x="188.5" y="116.6">2</text>
<text x="188.5" y="119.1">3</text>
<text x="211.4" y="114">4</text>
<text x="211.4" y="116.6">5</text>
<text x="54.6" y="121.7">46</text>
<text x="36.6" y="131.5" transform="rotate(-90 36.6 131.5)">5</text>
<text x="54.6" y="126.7">40</text>
<text x="39.1" y="132.1" transform="rotate(-90 39.1 132.1)">18</text>
<text x="213.9" y="152.1">1</text>
<text x="213.9" y="154.7">2</text>
<text x="239.3" y="152.1">6</text>
<text x="239.3" y="154.7">5</text>
<text x="213.9" y="157.2">3</text>
<text x="239.3" y="157.2">4</text>
<text x="136.5" y="169.9">1</text>
<text x="136.5" y="172.5">2</text>
<text x="136.5" y="175">3</text>
<text x="136.5" y="177.5">4</text>
<text x="136.5" y="180.1">5</text>
<text x="136.5" y="182.6">6</text>
</g>
<g font-size="1.8" fill="#0f0f0f">
<text x="31.4" y="35.3" transform="rotate(-90 31.4 35.3)">VDDANA</text>
<text x="37.8" y="31.2" transform="rotate(-90 37.8 31.2)">VDDIO</text>
<text x="41.6" y="33.7" transform="rotate(-90 41.6 33.7)">VDDIN</text>
<text x="104.1" y="72">VDDANA</text>
<text x="120.6" y="72">VDDIO</text>
<text x="137.2" y="72">VDDIN</text>
<text x="76.2" y="169.8">DP1</text>
<text x="76.2" y="183.8">DN1</text>
</g>
<g font-size="1.8" fill="#0000c2">
<text x="189" y="48.8">POWER</text>
<text x="214.4" y="48.5">CODE</text>
<text x="244.1" y="48.5">CODE</text>
<text x="211.7" y="55.1">Power</text>
<text x="218.8" y="55.1">Source</text>
<text x="226.8" y="55.1">Switching</text>
<text x="191.9" y="102.9">Battery</text>
<text x="200" y="102.9">Charging</text>
<text x="221.2" y="162.6">Power</text>
<text x="228.3" y="162.6">Switch</text>
</g>
<g font-size="1.8" fill="#009600">
<text x="20.3" y="173.6">DN1</text>
<text x="20.3" y="171.1">DP1</text>
</g>
<g font-size="1.8" fill="#725600">
<text x="179.1" y="177.6">File:</text>
<text x="184.3" y="177.6">IOs.kicad_sch</text>
</g>
<g font-size="1.7" fill="#840000">
<text x="218.6" y="21.3">LED1</text>
<text x="247.8" y="21.3">LED2</text>
<text x="58.6" y="64.4">LED2</text>
<text x="58.6" y="87.3">LED1</text>
<text x="58.6" y="107.6">D+</text>
<text x="58.6" y="105.1">D-</text>
<text x="58.6" y="122.9">SWD</text>
<text x="58.6" y="120.3">SWC</text>
<text x="141.1" y="173.7">SWD</text>
<text x="141.1" y="178.7">SWC</text>
</g>
<g font-size="1.4" fill="#006464">
<text x="53.2" y="164.6">VBUS</text>
<text x="29" y="169.6">CC1</text>
<text x="29" y="172.2">DP1</text>
<text x="54.2" y="169.6">CC2</text>
<text x="54.2" y="172.2">DP2</text>
<text x="29" y="174.7">DN1</text>
<text x="29" y="177.3">SBU1</text>
<text x="53.1" y="177.3">SBU2</text>
<text x="54.1" y="174.7">DN2</text>
<text x="48.7" y="184.9">SHELL_GND</text>
<text x="54.1" y="182.3">GND</text>
</g>
<g font-size="1.4" fill="#a90000">
<text x="58.5" y="163.6">A4_B9</text>
<text x="58.5" y="163.6">B</text>
<text x="61.1" y="163.6">A</text>
<text x="24.4" y="168.7">A5</text>
<text x="24.4" y="171.2">A6</text>
<text x="24.4" y="173.7">A7</text>
<text x="59.8" y="168.7">B5</text>
<text x="59.8" y="171.2">B6</text>
<text x="59.8" y="173.7">B7</text>
<text x="24.4" y="176.3">A8</text>
<text x="59.8" y="176.3">B8</text>
<text x="58.1" y="181.4">A1_B12</text>
<text x="58.1" y="181.4">B</text>
<text x="59.3" y="183.9">SH1</text>
<text x="60.6" y="181.4">A</text>
<text x="61.3" y="183.9">2</text>
</g>
</svg>
